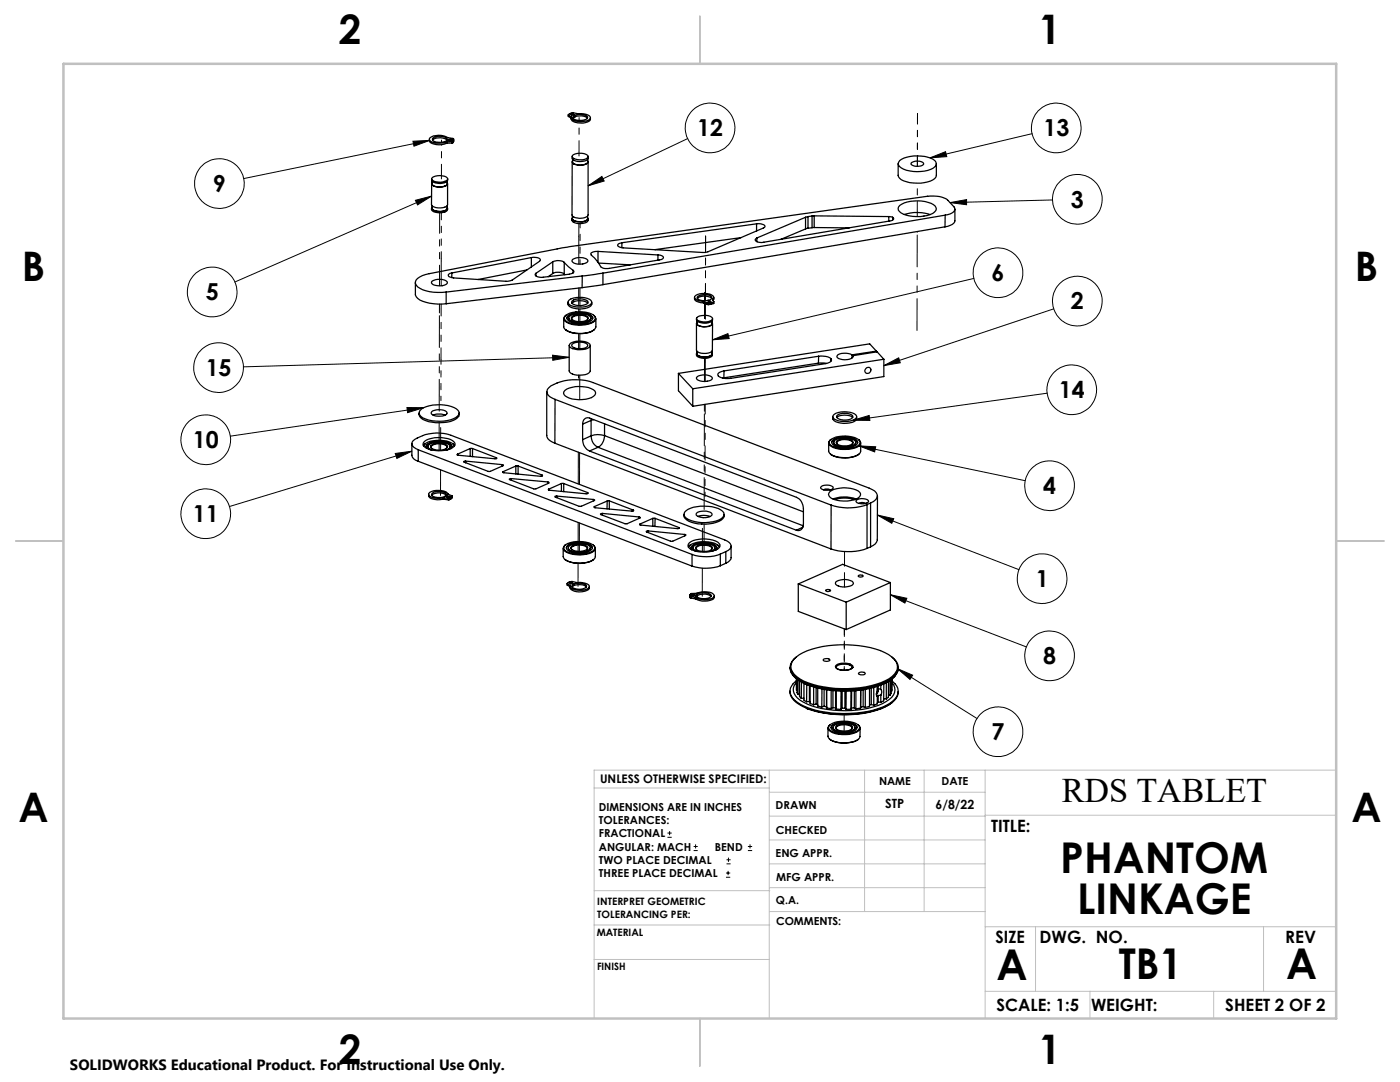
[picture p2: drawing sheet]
<svg xmlns="http://www.w3.org/2000/svg" width="279mm" height="216mm" viewBox="0 0 279 216" stroke-linecap="round" stroke-linejoin="round" font-family="sans-serif">
<g fill="none" stroke="#000" stroke-width=".2">
<path d="M82.4 28.2l3.4-.2-3.2 1.2zM82.9 40l3.2-.9-2.8 1.8zM85.8 28l-37.2 7.6M86.1 39.1l-39.2 17.2M117.4 37.1l2.7-1.9 .5 .9zM137.2 27.7l-19.8 9.4M185.6 31.5l3.1-1.2 .2 1zM206 26.7l-20.4 4.8M210 39.9l-20.4 .5M189.6 40.4l3.3-.6v1.1zM194.3 55.6l-52.1 12.2M110.3 70.9l3.3 .4-3.3 .6z"/>
<path d="M113.6 71.3l-65 1.9M142.2 67.8l3.1-1.2 .2 1zM176.4 73l3-1.6 .3 1zM209 78.5l-38.7 5.4M210.3 61.6l-33.9 11.4M78.9 90.5l3.3-.5-3 1.5zM81.2 81.3l3.4 .1-3.2 .9zM82.2 90l-36.4 11.1M84.6 81.4l-38.6 5.6M170.3 83.9l3.2-1 .1 1zM171.4 89l3.4 .1-.2 1.1zM171.4 89l33.2 6.9"/>
<path d="M175.1 102.8l3.3 .7-.4 .9zM175.1 102.8l28.2 10.9M177.7 118.7l3.3 .7-.4 .9zM177.7 118.7l27.1 10.4M179.1 133.4l3 1.3-.5 .9zM179.1 133.4l15.9 10M133.2 167.1h.9M133.2 166.2h.9M133.6 165.8v.9M138.4 169.7h.8M138.4 168.9h.8M138.8 168.5v.8"/>
<path d="M144.9 175h.8M144.9 174.2h.8M145 172.4h.8M145 171.6h.8M145.3 173.8v.8M145.4 171.1v.9M149.3 169.7h.8M149.3 168.9h.8M149.7 168.5v.8"/>
<circle cx="43.8" cy="36.6" r="5"/>
<circle cx="141.7" cy="25.5" r="4.9"/>
<circle cx="210.8" cy="25.5" r="5"/>
<circle cx="215" cy="39.8" r="5"/>
<circle cx="42.3" cy="58.3" r="5"/>
<circle cx="199.2" cy="54.4" r="4.9"/>
<circle cx="43.6" cy="73.4" r="5"/>
<circle cx="213.9" cy="77.8" r="4.9"/>
<circle cx="215" cy="60.1" r="5"/>
<circle cx="41.1" cy="87.7" r="5"/>
<circle cx="209.5" cy="96.9" r="5"/>
<circle cx="41.1" cy="102.5" r="4.9"/>
<circle cx="208" cy="115.5" r="5"/>
<circle cx="209.5" cy="130.9" r="5"/>
<circle cx="199.2" cy="146" r="4.9"/>
</g>
<g fill="none" stroke="#c0c0c0" stroke-width=".2">
<path d="M118.6 157.2h34.9M153.5 153.7v49.5M153.5 158.1h43.1M172.5 153.7v28.2M184.4 153.7v28.2M196.6 153.7v49.5M266.7 153.7h-148.1v49.5M118.6 177.7h35M153.5 167.6h43.1M153.5 162.8h43.1M153.5 172.4h43.1M153.5 177.1h43.1"/>
<path d="M196.6 162.7h70.1M118.6 191.5h34.9M118.6 184.6h35M153.6 181.9h43M196.6 197.8h70.1M196.6 184.9h70.1M206.7 184.9v12.9M217.5 197.8v5.4M242.2 197.8v5.4M252.2 184.9v12.9"/>
</g>
<path d="M139.7 3.2v9.5M3.1 107.9h9.6M266.7 107.9h9.5M139.7 203.2v9.6" fill="none" stroke="#c0c0c0" stroke-width=".25"/>
<path d="M12.7 12.7h254v190.5h-254z" fill="none" stroke="#c0c0c0" stroke-width=".5"/>
<path d="M185.6 31.5l3.1-1.2 .2 1zM189.6 40.4l3.3-.6v1.1zM176.4 73l3-1.6 .3 1zM170.3 83.9l3.2-1 .1 1zM171.4 89l3.4 .1-.2 1.1zM175.1 102.8l3.3 .7-.4 .9zM177.7 118.7l3.3 .7-.4 .9zM179.1 133.4l3 1.3-.5 .9zM78.9 90.5l3.3-.5-3 1.5zM81.2 81.3l3.4 .1-3.2 .9zM82.9 40l3.2-.9-2.8 1.8zM82.4 28.2l3.4-.2-3.2 1.2zM142.2 67.8l3.1-1.2 .2 1zM117.4 37.1l2.7-1.9 .5 .9zM110.3 70.9l3.3 .4-3.3 .6z" fill="#000"/>
<g fill="none" stroke="#000" stroke-width=".25">
<path d="M85.7 27.8a.81 .81 0 0 0 .9 1l1 .1 1.5-.3M86.1 35.7v.2a2.27 2.27 0 0 0 3 .4l.2-.2 .1-.4M86.1 36.7v4.1a1.61 1.61 0 0 0 1.8 .7 1.49 1.49 0 0 0 1.4-.6v-4.2M86.2 36.2v.5a2.32 2.32 0 0 0 3 .1l.1-.6M86.2 36.5l-.1 .1a1.32 1.32 0 0 0 1.8 .7h.4a.93 .93 0 0 0 1-.6v-.2M86.3 35.4a2.79 2.79 0 0 1 3 .1l.1 .2a2.38 2.38 0 0 1-3.3 .1zM86.3 27.9a2.53 2.53 0 0 1 2.9 0M86.4 27.6a2.54 2.54 0 0 1 2.8 .1v.2a2.23 2.23 0 0 1-2.5 .4l-.4-.4zM89.1 28.3v.3M89.2 27.9h.4M89.2 27.9h.1M89.3 28.3h-.2"/>
<path d="M89.3 28.6h-.2M89.3 28.3v.3M89.6 27.9h.5M89.6 27.9h.1M90.1 27.9l.4 .1-.1 .2M90.1 27.9h.4v-.2l-1.1-.2a3.3 3.3 0 0 0-3.7 .2 1.58 1.58 0 0 0 1.9 .9l1.5-.3M90.1 27.9h.1M90.2 28.2l-.9 .1M90.2 28.2v.3M90.2 28.5l-.9 .1M90.4 28.2h-.2M90.4 28.5h-.2"/>
<path d="M90.4 28.2v.3M90.5 28.3l-.1 .2M90.5 28.2h.1M90.5 28.1v.1M90.5 27.8v.5M113.4 22.9l.1 .3M113.5 23l.5 .3M113.5 23v.2M113.5 23.2l.5 .4M113.8 22.6l.6-.1 1 .2a3.6 3.6 0 0 1 2.3 .5l.1 .2a.84 .84 0 0 1-.9 .8l-1 .1a2.17 2.17 0 0 1-1.9-.7v-.3M113.8 22.6l.3 .2M113.8 22.6v.1"/>
<path d="M114 23.3v.5a1.73 1.73 0 0 0 1.9 .8h.5a1.52 1.52 0 0 0 1.4-.8v-.3M114 23.6h.1M114.1 22.8l-.4-.1-.2 .3M114.1 22.8v.1l.6 .1-.4 .4a.74 .74 0 0 0 .9 .6h.9a1.04 1.04 0 0 0 1.2-.7l-.5-.3-.8-.2-1.3 .2M114.1 22.8v.1M114.1 22.8l.3-.1v.2M114.2 31.2a.68 .68 0 0 0 .6 .9 2.09 2.09 0 0 0 2.6-.5v-.3M114.2 32.3v10.6a2 2 0 0 0 2.4 .6 .75 .75 0 0 0 .8-.6v-10.6M114.2 31a2.74 2.74 0 0 1 3.2 .1 1.27 1.27 0 0 1-1.7 .8h-.4a.87 .87 0 0 1-1.1-.9zM114.3 31.8v.5a2.13 2.13 0 0 0 3 0v-.5M114.3 32.1l-.1 .2a2 2 0 0 0 2.4 .6 .71 .71 0 0 0 .8-.7l-.1-.1M114.4 22.9h.1"/>
<path d="M114.4 22.9l.3 .1M114.7 23.3l-.3 .3M114.7 23.3h.1M114.7 23.3l1.3-.2 .8 .2 .4 .3M114.7 23v.3M179.2 32.7v2.3a1.76 1.76 0 0 0 1.7 1.3 7 7 0 0 0 5.6-.7l.4-.6v-2.3M179.6 32a7.1 7.1 0 0 1 6.7-.2 .93 .93 0 0 1 .6 .9 .93 .93 0 0 1-.7 .9 7.1 7.1 0 0 1-6.7-.4 .75 .75 0 0 1 .1-1.2zM182 32.4l1.1-.3a1.09 1.09 0 0 1 1.2 .7 2.06 2.06 0 0 1-2.5 0zM82.9 56.4v2.3a2.24 2.24 0 0 0 2.1 1.6l2.4 .4 1.6-.1M86.1 41.6a.72 .72 0 0 0 .9 .8l.9 .1a1.42 1.42 0 0 0 1.4-.7v-.2M86.2 41v.6a2.11 2.11 0 0 0 2.8 .3l.2-.2 .1-.7M86.2 41.3l-.1 .2a.72 .72 0 0 0 .9 .6l.9 .1a1.42 1.42 0 0 0 1.4-.6v-.3"/>
<path d="M86.3 56.1a2.88 2.88 0 0 1 2.9 .1l.1 .2a2.35 2.35 0 0 1-3 .3l-.2-.2zM89 58.3v2.3M90.2 54.5v.9M105.1 53.9l-9.7 1.9M106 51.4h.9a.84 .84 0 0 1 .9 .6l-5.6 3.9-.9 .2-10.8-.6-.9-.3-.1-.2a.62 .62 0 0 1 .7-.5M106 51.4l-15.8 3.1M106 51.4v1.9M107 54.5v.6M110.3 52.2a2.33 2.33 0 0 1 2.3 .2M110.3 54.6a2.46 2.46 0 0 1 2.3 0M110.3 52.2l-3.3 2.3M110.3 52.2v2.4"/>
<path d="M110.3 54.6l-.9 .6M112.6 52.4l1.8 1.5M112.6 52.4v2.2M112.6 54.6l.1 .2M113.6 59.8a4.5 4.5 0 0 1 4.3 .1l.2 .3a.86 .86 0 0 1-.8 .9 4.1 4.1 0 0 1-3.9-.6v-.4zM114.2 43.6v.4a2 2 0 0 0 2.4 .5 .74 .74 0 0 0 .8-.9M114.2 43.1v.5a1.99 1.99 0 0 0 2.4 .5l.6-.3 .1-.7M114.2 43.4v.2a2.4 2.4 0 0 0 3.1 .1v-.3M114.3 51.8a2.88 2.88 0 0 1 3 .1v.2a2.35 2.35 0 0 1-3 .2l-.1-.2zM114.4 53.9l.1 .3-.1 .2-.8 .3-5.5 .7-1-.3-.3-.3 .2-.3M114.4 53.9v.6M116.2 57.4l-27.2 3.2"/>
<path d="M116.2 55.1l-27.2 3.2M116.2 55.1v2.3M119.3 50.2l-.9 .1-.5 .3 1.6 2a1.6 1.6 0 0 0 2.1 1l10-1.7a.64 .64 0 0 0 .8-.6 1.14 1.14 0 0 0-1.1-.4M119.3 50.2l12 .7M119.3 50.2v2.2M119.5 52.5l6.3 .3M120.3 54.5l-4.1 .6M120.3 56.8l-4.1 .6M120.3 54.5v2.3M124.1 48.4v1M131.3 50.9v1M138.6 59.3a.74 .74 0 0 0 .7 1l1.1 .1"/>
<path d="M139.2 59.5a2.39 2.39 0 0 1 2.8 0M141.3 59.9l.8-.4a.72 .72 0 0 0-.8-.7l-1.4 .1a.67 .67 0 0 0-.8 .6l.8 .4h1.4l.2 .2M141.3 59.9l.2 .2M141.3 59.9v.1M142.2 59.7l.2-.2a.71 .71 0 0 0-.7-.8l-1-.1a1.73 1.73 0 0 0-2.1 .8 1.72 1.72 0 0 0 1.8 .7M142.2 59.7l.2 .6M142.2 59.7v.1M142.5 59.3l-.2 .6M147.9 47.4l-17.2 2.4M151 44.7h.8a.78 .78 0 0 1 .9 .5l-.4 .3-11.5 4.9-16.4-.9-.8-.2-.3-.3a.71 .71 0 0 1 .8-.6M151 44.7l-26.9 3.7M151 44.7v1.4"/>
<path d="M151.1 47.5v.7M160.8 43.4l-9.7 4.1M160.8 43.4v2.3M160.8 45.7l-5 2.1M161.3 43.2l-.5 .2M161.3 45.5l-.5 .2M161.3 43.2v2.3M162.1 43.1l-.8 .1M162.1 43.1v2.3M162.1 45.4l-.8 .1M162.5 43.1h-.4M162.5 45.4h-.4"/>
<path d="M162.5 43.1l14.9 .1M162.5 43.1v2.3M162.5 45.4l7 .1M177.4 43.2l.8 .2M177.4 43.2v.9M178.2 43.4l.2 .3-.6 .4-25.8 4.3a1.18 1.18 0 0 1-1.3-.6l.4-.3M178.2 43.4v.5M179.6 41a6.9 6.9 0 0 1 7 .1 .89 .89 0 0 1-.4 1.5 7.7 7.7 0 0 1-6.4-.1 .87 .87 0 0 1-.2-1.5zM180.5 42.8a8.4 8.4 0 0 1 5.1 0M188.6 45.3l-68.3 11.5M188.6 42.9l.6-.1a1.27 1.27 0 0 0 1.3-1.3l-.1-.2a3.7 3.7 0 0 0-2.3-1.9l-1.1-.2h-1.9l-71.4 10-28 5.4a3.3 3.3 0 0 0-2.8 1.6 1.4 1.4 0 0 0 .9 1.3l2 .7 1.6 .1h1.6M188.6 42.9l-68.3 11.6"/>
<path d="M188.6 42.9v2.4M190.6 41.7v2.4a2.03 2.03 0 0 1-2 1.2M109.1 78.1v8.8a1.48 1.48 0 0 0 1 1.3l.6 .2M110.8 79.7a1.95 1.95 0 0 1-1.7-1.6 2.05 2.05 0 0 1 1.4-1.4 10.5 10.5 0 0 1 7.9-.4l55.1 21.1a1.93 1.93 0 0 1 1.6 1.7 1.93 1.93 0 0 1-1.4 1.3M110.8 79.7l55.1 21.1M110.8 79.7l-.1 8.7M112.5 63.6v1.6a2.34 2.34 0 0 0 2.3 1.3 4.1 4.1 0 0 0 4.1-1.1v-1.8M112.7 77.9a5.8 5.8 0 0 1 6 .1 .71 .71 0 0 1-.3 1.1 5.9 5.9 0 0 1-5.6-.1 .65 .65 0 0 1-.1-1.1zM112.9 65.8a5.7 5.7 0 0 0 5.7 0M112.9 62.9a5.8 5.8 0 0 1 5.5-.1l.3 .3a.85 .85 0 0 1-.8 1.3 5.9 5.9 0 0 1-5-.4 .62 .62 0 0 1 0-1.1zM113 62.9l-.1 .1a.71 .71 0 0 0-.1 1.1 5.8 5.8 0 0 0 5.9-.1 .71 .71 0 0 0-.2-1.1M113.3 63.1a4.5 4.5 0 0 1 4.8 0l.2 .3a.91 .91 0 0 1-.9 .9 4.7 4.7 0 0 1-4.1-.4l-.2-.3z"/>
<path d="M113.3 60.3a1 1 0 0 0 1.2 1.2l1.7 .1a1.83 1.83 0 0 0 1.9-.9v-.4M113.5 63.5a1.53 1.53 0 0 0 1.6 .9h1.2a1.91 1.91 0 0 0 1.6-.9M113.6 68.9v5.1a2.09 2.09 0 0 0 2.2 .9 1.81 1.81 0 0 0 2-.9v-5.1M113.8 63a4.3 4.3 0 0 1 3.8 0l.3 .3a.71 .71 0 0 1-.6 .8 4 4 0 0 1-3.7-.4l-.1-.2zM113.8 68.5a3.7 3.7 0 0 1 3.9 .2l.1 .2a1.76 1.76 0 0 1-2 .9h-.5a1.86 1.86 0 0 1-1.7-.8zM114.1 60.5a2.78 2.78 0 0 1 3.2 0M114.2 63.2a3.2 3.2 0 0 1 3.1 .1l.1 .2a1.75 1.75 0 0 1-2 .7 1.37 1.37 0 0 1-1.4-.8zM114.2 68.7a2.63 2.63 0 0 1 3.1 .2 1.06 1.06 0 0 1-1.3 .7l-1-.1a.89 .89 0 0 1-.9-.6zM114.2 60a2.87 2.87 0 0 1 3.1 .1l.1 .2a2.08 2.08 0 0 1-2.5 .6l-.7-.3-.1-.2zM114.2 63.8l-.1-.1a1.35 1.35 0 0 1 1.7-.8h.4a.87 .87 0 0 1 1.1 .8l-.1 .2M115.1 62.5h1.2a2.63 2.63 0 0 1 2 .9v.1M115.1 62.5a1.85 1.85 0 0 0-2 1"/>
<path d="M117.9 63.5h.1M135.4 74.5l2.9 3.1M135.4 74.5v3.5l2.9 3.1M138.3 77.6v3.5M139 63.6a.79 .79 0 0 0 1 .8h1.4a.78 .78 0 0 0 .8-.8M139 64.6v5.2a2.23 2.23 0 0 0 3 .4l.2-.2v-5.4M139 70.6v.2a1.96 1.96 0 0 0 2.3 .6 .78 .78 0 0 0 .9-.8M139.1 64v.6a2.23 2.23 0 0 0 2.9 .2l.1-.8M139.1 70.1v.5a2.17 2.17 0 0 0 3 0v-.5M139.1 70.4l-.1 .2a1.96 1.96 0 0 0 2.3 .6 .8 .8 0 0 0 .9-.7l-.1-.1M139.1 63.4a2.7 2.7 0 0 1 3.1 .1 1.49 1.49 0 0 1-1.8 .7h-.4a.97 .97 0 0 1-1-.6zM139.1 64.3l-.1 .2a1.67 1.67 0 0 0 1.9 .7 1.14 1.14 0 0 0 1.3-.7l-.1-.2"/>
<path d="M139.1 75.2a2.44 2.44 0 0 1 3.1 .3 1.97 1.97 0 0 1-2.4 .5l-.7-.3-.1-.2zM140.4 60.1l.1 .1M140.4 60.4l.1 .1M140.4 60.1v.3M140.5 60.2l.6 .3M140.5 60.2v.3M140.5 60.5l.6 .2M141.1 60.5h.3M141.1 60.7l.3 .1M141.1 60.5v.2M141.4 60.5v.3M141.5 60.1l-.2 .1 .6 .2"/>
<path d="M141.5 60.1v.2M141.5 60.1h.4l-.2 .2M141.7 60.3l.3 .1M141.7 60.3h.1M141.9 60.4l-.5 .1M141.9 60.4v.3l-.5 .1M141.9 60.6l.1 .1M142 60.4v.3M142.4 60.3l-.4 .1M142.4 60.6l-.4 .1M142.4 60.3v.3M142.5 60.2l-.1 .4"/>
<path d="M144.5 75.4h-.3M144.5 74v1.4M163.3 72.5h1.7M163.3 72.5l-18.8 2.9M163.4 71.1a3.3 3.3 0 0 1 2.4 .4M163.4 71.1l-18.9 2.9M163.4 71.1l-.1 1.4M165.8 71.5a.54 .54 0 0 1-.5 .9l-19.5 3.1a2.96 2.96 0 0 1-2.5-.6l.1-.5 1.1-.4M165.8 71.5v.6M170 70.8a2.86 2.86 0 0 0-2.9 .2l-.1 .2a2.35 2.35 0 0 0 3.2 0v-.2M170 70.8v.6M170.2 71l4.8-.8 1.4 1.5"/>
<path d="M170.2 71v.3M173 73.4a.61 .61 0 0 1 .8 .4 .61 .61 0 0 1-.5 .7 .61 .61 0 0 1-.7-.5zM174.9 70.1l-1.3-1.5-38.2 5.9M174.9 70.1l-4.9 .7M174.9 70.1v.1M176.4 71.7l-38.1 5.9M176.4 71.7v3.4l-38.1 6M82.2 88.5v2.3a1.36 1.36 0 0 0 1.3 1.2M83.5 89.7a1.45 1.45 0 0 1-1.3-1.4 5.9 5.9 0 0 1 4.2-1.8h2.3l1.3 .4 54.6 20.8a1.45 1.45 0 0 1 1.3 1.5l-.6 .6-.4 .3M83.5 89.7l54.6 20.9M83.5 89.7v2.3M83.5 92l54.6 21"/>
<path d="M83.6 82.4a1.4 1.4 0 0 0 1.3 1.5 8.4 8.4 0 0 0 6-.3 1.16 1.16 0 0 0 .8-1.2M83.8 81.9a6.5 6.5 0 0 1 5.6-1 3.4 3.4 0 0 1 2.2 1.2 .98 .98 0 0 1-.7 1.2 7.5 7.5 0 0 1-6.9-.2 .8 .8 0 0 1-.2-1.2zM84.5 89a2.83 2.83 0 0 1 2.6-1.1l.7-.1a3.4 3.4 0 0 1 2.9 1.2M84.7 88.1a6 6 0 0 1 5.6-.2 .72 .72 0 0 1 .5 .7 .72 .72 0 0 1-.4 .7 5.9 5.9 0 0 1-5.7-.1 .65 .65 0 0 1 0-1.1zM84.8 88.5l-.3 .4M85.2 88.8a4.5 4.5 0 0 1 4.8-.1l.2 .5-.1 .3M85.2 88.8l-.2 .2 .2 .5M85.2 88.8a4.5 4.5 0 0 1 4.8 0l.2 .3M85.2 88.8l-.2 .3M85.4 89.1a.61 .61 0 0 0 .5 .6M85.5 98.6a.74 .74 0 0 0 .8 1l1 .1 1.1-.1M86 88.9a3.2 3.2 0 0 1 3.2-.1l.1 .2a1.57 1.57 0 0 1-1.8 .8h-.5a1 1 0 0 1-1.1-.7z"/>
<path d="M86.1 82.2a2.58 2.58 0 0 1 3.1 .1 1.43 1.43 0 0 1-1.8 .7 1.32 1.32 0 0 1-1.4-.6zM86.1 98.8a2.47 2.47 0 0 1 2.9 0M86.1 89.8a.78 .78 0 0 1-.6-1 3.9 3.9 0 0 1 4.1-.1l.2 .2-.1 .5-.6 .4M86.1 89.5l-.1-.3a2.39 2.39 0 0 1 3.2-.1l-.1 .4M86.4 82.8l.7-.2h1l.8 .2M88.4 99.3h.1M88.4 99.6h.1M88.4 99.3v.3M88.5 99.3l1 .1M88.5 99.3v.3M88.5 99.6l1 .1M88.9 99l.2-.4a2.3 2.3 0 0 0-3 0v.1a2.51 2.51 0 0 0 2.8 .3"/>
<path d="M88.9 99h.4M88.9 99l.3 .1M88.9 99h.1M89.2 99.1l.1 .1h.3M89.2 99.1v.1M89.3 99h.3l.1 .1M89.3 99v.2M89.5 99.4v.3M89.6 99.2h.4l-.3 .2M89.7 99.1v.1M89.7 99.1l.3 .1M89.7 99.4h-.2"/>
<path d="M89.7 99.7h-.2M89.7 99.4v.3M89.8 89.1l-.1 .4-.4 .2M90 99.5h.1M90 99.2v.3l-.3 .2M90.2 99l-.8-.4a2.4 2.4 0 0 0-2.4-.7 1.47 1.47 0 0 0-1.5 .8 2.5 2.5 0 0 0 2.9 .6M90.2 99l-.2 .2M90.2 99.3l-.2 .2M90.2 99.3h.1M90.2 99v.3M90.4 88.5l.3 .4M91.3 90.6v.2l7.5 .7h.3v-.2"/>
<path d="M91.3 90.6v.2M92.9 92l-.4 .1 5 2h.4l2.6-1.2-.3-.2M92.9 92l7.3 .7M92.9 92v.4M93.8 89.5h.5M93.8 89.5l-2.5 1.1M93.8 89.5v1.6M94.3 89.5l4.8 1.8M94.3 89.5v1.6M99.1 91.3v.2M100.2 92.7v.3M100.4 94.1l-.1 .2h.2l7.4 .7h.3v-.2"/>
<path d="M100.4 94.1v.2M102 95.5l-.4 .1 5 2 2.9-1.2 .1-.1-.3-.1M102 95.5l7.3 .7M102 95.5v.3M102.9 93h.5M102.9 93l-2.5 1.1M102.9 93v1.6M103.4 93l4.8 1.8M103.4 93v1.6M108.2 94.8v.2M109.3 96.2v.3M109.5 97.6l-.1 .1 .2 .1 7.4 .7h.3v-.2"/>
<path d="M109.5 97.6v.2M110.7 88.4l55.1 21.1M111.1 99l-.4 .1 5.2 2 2.8-1.3-.3-.1M111.1 99l7.3 .7M111.1 99v.3M112 96.5h.5M112 96.5l-2.5 1.1M112 96.5v1.5M112.5 96.5v1.6M112.5 96.5l4.8 1.8M116.3 84.6a1.07 1.07 0 0 1 1.4-1.2l41.3 15.8a2.46 2.46 0 0 1 1.3 2.3v3.1a1.07 1.07 0 0 1-1.4 1.2M116.3 87.7a2.46 2.46 0 0 0 1.4 2.3"/>
<path d="M116.3 84.6v3.1M117.3 98.3v.2M117.7 90l41.2 15.8M118 87a2.46 2.46 0 0 0 1.3 2.3M118 83.9v3.1M118 83.9l-1.7 .7M118 87l-1.7 .7M118 83.6v.3M118.4 99.7v.2M118.5 83.7l-.5 .2M119.3 89.3l-1.6 .7M119.3 89.3l41 15.6"/>
<path d="M120.6 86.9a2.7 2.7 0 0 1-1.3 2.4M120.6 86.9a4 4 0 0 0-2.6 .1M120.6 86.9l39.7 15.2M120.6 84.6v2.3M121.2 100l-2.6 1.1M121.2 100l-.1 1.5M121.6 99.9l-.4 .1M121.6 99.9l4.8 1.9M121.6 99.9v1.7M163.9 97.1a1.88 1.88 0 0 1 2.4 .2 1.82 1.82 0 0 1-2.5 0zM164.4 97.8l.3-.2h.6l.4 .2M165.4 88.4v1.6a1.42 1.42 0 0 0 1.4 1.1 5.7 5.7 0 0 0 4.7-.5l.3-.6v-1.6"/>
<path d="M165.6 98.1a5.7 5.7 0 0 1 6 .1 .84 .84 0 0 1-.7 1.4 6.3 6.3 0 0 1-5.2-.4 .68 .68 0 0 1-.1-1.1zM165.6 87.9a5.6 5.6 0 0 1 5.8-.2 .74 .74 0 0 1 .2 .8 .74 .74 0 0 1-.5 .5 5.7 5.7 0 0 1-5.5-.3l-.1-.3zM165.7 90.6a5.5 5.5 0 0 0 5.7 0M165.8 87.7a.72 .72 0 0 0-.4 .7 .72 .72 0 0 0 .4 .6 6.1 6.1 0 0 0 5.7-.1 .75 .75 0 0 0-.2-1.2M166.1 88a4.7 4.7 0 0 1 4.9-.1l.2 .4M166.1 88l-.1 .3M166.2 83.1a1.01 1.01 0 0 0 1.1 1.2l1.7 .2a2.37 2.37 0 0 0 2-.9v-.5M166.2 99.6a6.8 6.8 0 0 1 4.7 0M166.3 82.9a4.1 4.1 0 0 1 4.5-.1l.2 .2a.95 .95 0 0 1-.9 .9 4 4 0 0 1-3.8-.5zM166.4 87.7a4.8 4.8 0 0 1 4.6 .2l.1 .2a.84 .84 0 0 1-.7 .9 4.8 4.8 0 0 1-4.2-.3l-.2-.5zM166.4 88.3a1.91 1.91 0 0 0 2.1 .9h.5a1.56 1.56 0 0 0 1.8-.9M166.5 88a3.8 3.8 0 0 1 4.2 .1l.1 .2a2.27 2.27 0 0 1-2.3 .9 1.92 1.92 0 0 1-2.1-1z"/>
<path d="M166.6 99.7a5.8 5.8 0 0 1 3.9 0M167 88.1a3.1 3.1 0 0 1 3.1-.1l.2 .2a.79 .79 0 0 1-.9 .7l-1 .1a1.57 1.57 0 0 1-1.5-.7zM167 83.3a2.8 2.8 0 0 1 3.2 0M167 82.9a2.74 2.74 0 0 1 3.2 .2 1.5 1.5 0 0 1-1.8 .7 1.37 1.37 0 0 1-1.4-.7zM167.1 88.6l-.1-.2a2.35 2.35 0 0 1 3-.3l.2 .2-.2 .4M170.9 99.8l.6-.2 .9-.1a.92 .92 0 0 1 1 .5 1.93 1.93 0 0 1-2.5 .2zM175.1 99v8.7a1.72 1.72 0 0 1-1.4 1.4M112.4 109.4v1.7a2.16 2.16 0 0 0 2 1.2 4.9 4.9 0 0 0 4.3-1l.1-1.9M112.6 108.9a5.6 5.6 0 0 1 5.8-.1 .72 .72 0 0 1 .3 .7 .72 .72 0 0 1-.6 .6 5.9 5.9 0 0 1-5.4-.4l-.2-.2zM112.7 111.7a5.8 5.8 0 0 0 5.8 0M112.9 108.7l-.2 .1a.74 .74 0 0 0 .2 1.3 6 6 0 0 0 5.6-.1 .75 .75 0 0 0-.1-1.2M113 109.3a2.18 2.18 0 0 1 2.4-1l1.2 .1a1.98 1.98 0 0 1 1.6 1"/>
<path d="M113.2 116.4v.4M113.2 116.5l.6 .3M113.2 116.5v.3M113.2 116.8l.6 .3M113.3 108.8a5 5 0 0 1 4.6 0l.2 .3a.74 .74 0 0 1-.6 .9 4.5 4.5 0 0 1-4.4-.5v-.5zM113.4 109.3v.1a2.25 2.25 0 0 0 2.3 .9l.6-.1a1.45 1.45 0 0 0 1.5-.9M113.5 109.1a3.7 3.7 0 0 1 4.2-.1l.1 .3a1.96 1.96 0 0 1-2.1 .9h-.6a1.9 1.9 0 0 1-1.7-.8zM113.6 116.2l.6-.2 .9 .2a3.6 3.6 0 0 1 2.4 .5l.1 .2a.85 .85 0 0 1-.9 .8l-1.6 .1a1.78 1.78 0 0 1-1.3-.7v-.3M113.6 116.2h.1M113.6 116.2l.3 .1M113.8 116.8v.5a2.42 2.42 0 0 0 2.9 .7 .85 .85 0 0 0 .9-1M113.8 117.1h.1"/>
<path d="M113.8 116.3l-.3-.1-.3 .3M113.8 116.3l.1 .2h.3M113.8 116.3v.2M113.9 116.3h.3v.1M114.1 109a3 3 0 0 1 3.1 .1l.1 .2a2.13 2.13 0 0 1-2.5 .6 .85 .85 0 0 1-.9-.7zM114.1 109.7l-.1-.2a.71 .71 0 0 1 .8-.7h1.4a.8 .8 0 0 1 .9 .8v.1M114.2 116.5l.3 .1M114.2 116.4v.1M114.2 116.4l.3 .2M114.5 116.6l-.4 .3a1.49 1.49 0 0 0 1.8 .7l.8-.2 .4-.3a.74 .74 0 0 0-.9-.7h-.9l-.8 .2M114.5 116.8l-.3 .3M114.5 116.6v.2"/>
<path d="M114.5 116.8h.1M114.5 116.8l.8-.1a1.97 1.97 0 0 1 1.7 .4M118.6 101.1l-.1 .1 .3 .1 7.3 .7 .3-.1v-.1M118.6 101.1v.2M120.2 102.4l-.4 .2 5 1.9h.3l2.7-1.2-.3-.1M120.2 102.4l7.3 .8M120.2 102.4v.4M126.4 101.8v.2M127.5 103.2v.2M127.7 104.6l-.1 .1 .2 .1 7.4 .7 .3-.1v-.1M127.7 104.6v.1M129.3 105.9l-.3 .2 4.9 1.9h.4l2.6-1.2-.3-.2"/>
<path d="M129.3 105.9l7.3 .7M129.3 105.9v.4M130.3 103.4h.4M130.3 103.4l-2.6 1.2M130.3 103.4v1.6M130.7 103.4l4.8 1.9M130.7 103.4v1.7M135.5 105.3v.1M136.5 102.6a1.49 1.49 0 0 0 1.5 1.6 7.2 7.2 0 0 0 6.3-.7l.2-.3v-.5M136.6 106.6v.3M136.9 101.9a7.4 7.4 0 0 1 6.9-.2 .96 .96 0 0 1 .7 .9 .96 .96 0 0 1-.6 .9 7.7 7.7 0 0 1-6.9-.1 .86 .86 0 0 1-.1-1.5zM137.4 109.2a3.4 3.4 0 0 1 3.3-1.1h.6a2.42 2.42 0 0 1 2.3 1.1"/>
<path d="M137.6 108.3a5.6 5.6 0 0 1 5.9 .1l.2 .3a1.03 1.03 0 0 1-.9 1 6.2 6.2 0 0 1-5.2-.3 .68 .68 0 0 1 0-1.1zM137.7 118.7l.3-.3h1a3.8 3.8 0 0 1 3.3 .1l.3 .5a2.73 2.73 0 0 1-2.9 .6l-.8-.4M137.7 118.7v.3h.2M137.7 119.2l.2 .1M137.7 119.1v.1M137.7 108.8l-.3 .3M137.7 118.7h.1M137.7 118.9v.3M137.7 118.7h.4M137.9 119l.9 .2M137.9 119v.3M137.9 119.3l.9 .2"/>
<path d="M137.9 109.4a1.9 1.9 0 0 1 1.9-1h1.3a1.91 1.91 0 0 1 2 1M138 109.7l-.1-.2a.92 .92 0 0 1 .8-1 4.7 4.7 0 0 1 4.2 .5l.2 .5-.2 .2M138.1 118.7l.2 .2 .3-.2M138.1 110.6v2.4M138.1 118.7v.1M138.1 118.7l.2-.1 .3 .1M138.3 109.4l.2 .3 .3 .3M138.6 118.7l.4 .1M138.8 119.2h.1M138.8 119.5h.1M138.8 119.2v.3M138.9 109.1a3.1 3.1 0 0 1 3.2 0l.1 .2a2.44 2.44 0 0 1-3.2 .4l-.2-.2z"/>
<path d="M138.9 119.2v.3M139 102.4a2.7 2.7 0 0 1 3.1 .2 1.4 1.4 0 0 1-1.8 .7l-.4-.1a.92 .92 0 0 1-1-.6zM139 118.8v.1M139 119a2.6 2.6 0 0 1 2.9 0M139 110a.7 .7 0 0 1-.6-1 4 4 0 0 1 4.1 0l.2 .2a.74 .74 0 0 1-.7 .8M139 109.7l-.1-.1a.68 .68 0 0 1 .7-.7l.9-.1a1.61 1.61 0 0 1 1.6 .6l-.1 .3M139.1 118.6a2.47 2.47 0 0 1 2.8 .1l.1 .2a2.33 2.33 0 0 1-3 .1zM139.3 103l1.1-.2 1.3 .2M142.6 118.9v.3a1.63 1.63 0 0 1-1.9 .7l-1-.1-.8-.3M142.7 109.4l-.1 .3-.4 .3M143.3 108.8l.3 .3M143.8 112.9a8.9 8.9 0 0 1-5.7 .1"/>
<path d="M143.8 110.6a8.3 8.3 0 0 1-5.7 0M143.8 110.6v2.3M144.9 110.1l-1.1 .5M144.9 110.1v2.3M144.9 112.4l-1.1 .5M145.9 109v2.3a1.48 1.48 0 0 1-1 1.1M159.3 116.5v5.5l9.6 3.6M159.3 116.5l9.6 3.7M160.2 105.2l-1.3 .6M164.8 117.8a.65 .65 0 0 1 .9 .1 .59 .59 0 0 1-.9-.1zM165.9 100.8l-.1 8.7M166.8 116.1a3.1 3.1 0 0 1 3.5 .1v.2a2.33 2.33 0 0 1-2.6 .7 .81 .81 0 0 1-.9-1z"/>
<path d="M171.3 114.9a.6 .6 0 0 1 .9 .1 .55 .55 0 0 1-.9-.1zM171.4 100.5a1.11 1.11 0 0 1 1.3 0M173 100.7a11 11 0 0 1-7.1 .1M173 109.4a11.1 11.1 0 0 1-7.2 .1M173 100.7v8.7M173.7 100.4l-.7 .3M173.7 100.4v8.7M173.7 109.1l-.7 .3M177.7 116.2l-9.5-3.6-8.9 3.9M177.7 116.2l-8.8 4M177.7 116.2v5.5l-8.8 3.9M157.7 137.9v.2a3.1 3.1 0 0 0 1.8 2.5 20.2 20.2 0 0 0 13.1 1.6l2.2-.5a6.5 6.5 0 0 0 4.3-2.9l.2-.8"/>
<path d="M157.7 133.1a2.59 2.59 0 0 0 1.5 2.5 18.9 18.9 0 0 0 11.7 2.1 13.7 13.7 0 0 0 7.4-2.5 2.68 2.68 0 0 0 1-2M158.2 134.7a9.3 9.3 0 0 0 5.5 2.7 22.1 22.1 0 0 0 12.9-1 5.9 5.9 0 0 0 2.1-1.6M158.3 136.5a2.14 2.14 0 0 0 .3 3.2 13.7 13.7 0 0 0 7.4 2.6 21.5 21.5 0 0 0 11-1.6 3.2 3.2 0 0 0 2.2-3.4l-.6-.8M158.4 131.6a11.3 11.3 0 0 1 6.9-2.8 22 22 0 0 1 11.3 1.4 3.7 3.7 0 0 1 2.5 2.8 2.82 2.82 0 0 1-1.7 2.4 21.1 21.1 0 0 1-14.2 1.4l-1-.2a6.3 6.3 0 0 1-4.3-3 2.2 2.2 0 0 1 .5-2zM158.9 131.1a2.28 2.28 0 0 0-.3 3.9 13.4 13.4 0 0 0 7.4 2.5 21.3 21.3 0 0 0 11-1.6 3.3 3.3 0 0 0 2.3-2.8 2.93 2.93 0 0 0-1.3-2M159 135.8l-.7 .7M159 137.6v.2M159 136.1a2.04 2.04 0 0 0 .1 3.2 15 15 0 0 0 9.6 2.5 15.6 15.6 0 0 0 8.8-2.2 2.12 2.12 0 0 0 .5-3.4M159 135.4v2.4M159 137.8h.1M159.1 135.5v2.7l.1 .4M159.2 138.6h.4"/>
<path d="M159.2 135.7v2.9M159.6 135.9v3.1l.3 .3M159.9 136.1v3.2M160.4 136.3v3.4l.6 .3M160.4 139.3h-.5M161 136.6v3.4M161.5 140h-.5M161.5 140l.2 .1M161.5 136.8v3.2M161.7 136.9v3.5l.7 .2M162.4 137.1v3.5M162.9 137.2v3.3"/>
<path d="M163.2 137.3v3.6l.8 .2M164 137.5v3.6M164.3 131.6a.79 .79 0 0 1 1.3 .2l-.6 .2-.5-.1-.2-.1zM164.5 137.5v3.4M165 137.7v3.6l.9 .1M165.9 137.8v3.6M166.2 137.8v3.4M166.8 137.8v3.5M166.8 132.8a3 3 0 0 1 3.4 .1v.2a1.92 1.92 0 0 1-2 .6 1.46 1.46 0 0 1-1.5-.7zM166.9 133.2a2.3 2.3 0 0 1 3-.3l.2 .3M166.9 137.9v3.6M166.9 133.2a1.76 1.76 0 0 0 1.8 .5l1.1-.2 .3-.3"/>
<path d="M167.9 137.9l-.1 3.6M168.1 137.9v3.4M168.6 137.9v3.4M168.9 120.2v5.4M168.9 137.9l-.1 3.6M169.8 137.9v3.6M170 137.9l-.1 3.4M170.1 133.2h.1M170.5 137.8v3.5M170.8 137.8v3.6M171.4 134.3a.82 .82 0 0 1 1.2 .2l-.3 .2h-.5l-.4-.2zM172.3 137.6v3.4"/>
<path d="M172.7 137.5v3.6M173.5 137.4v3.6l-.8 .1M173.9 137.3v3.3M174.4 137.2v3.5M174.9 138.4h.1M175 138.4h-.1M175.1 137.9l-.2 .5 .2 .6v1.4l-.7 .3M175.1 137.6l.1 .3-.2 .6M175.1 136.9v1M175.1 137.8l.1 .1M175.1 137.9h.1M175.1 137.4l.1 .5"/>
<path d="M175.2 137.9l-.2 .5M175.3 137.4h-.2M175.3 137.4l.5 .2M175.3 138.8l-.3 .1M175.3 136.9v.5M175.3 138.8v1.3M175.8 137.6l.2 .4-.2 .7M175.8 138.7l-.5 .1M175.8 136.7v.9M175.8 138.7v1.5M176.4 139.5h.5M176.4 136.5v3.3l-.6 .4"/>
<path d="M176.9 136.2v3.3M177.3 136v3.1l-.4 .4M177.3 138.7h.3M177.6 135.7v3M177.8 135.6v2.7l-.2 .4M177.8 137.9h.1M178 135.9l.6 .6M178 135.5l-.1 2.4zM162.9 140.5l-.5 .1M162.9 140.5l.3 .1M164.5 140.9l-.5 .2M164.5 140.9l.5 .1"/>
<path d="M165.2 145.3v1.6a1.16 1.16 0 0 0 1 .9 6 6 0 0 0 5.2-.4l.2-.5 .1-1.6M165.5 144.8a5.5 5.5 0 0 1 5.7-.2 .62 .62 0 0 1 .1 1.1 5.6 5.6 0 0 1-5.7-.1l-.2-.2zM165.6 147.5a5.7 5.7 0 0 0 5.7 0M165.7 144.6a.72 .72 0 0 0-.5 .7 .72 .72 0 0 0 .6 .7 5.9 5.9 0 0 0 5.6-.2 .68 .68 0 0 0-.2-1.2M166.2 144.7a4.4 4.4 0 0 1 4.8 .3 .76 .76 0 0 1-.6 .9 5.2 5.2 0 0 1-4.3-.2l-.3-.5zM166.2 144.7l-.4 .5M166.2 144.7a5 5 0 0 1 4.5 0l.3 .5M166.2 145.2a.8 .8 0 0 0 .7 .7 3.9 3.9 0 0 0 3.7-.4v-.3M166.2 141.2l-.3 .2M166.2 141.2l.6 .1M166.3 145a3.8 3.8 0 0 1 4.3-.1v.3a1.96 1.96 0 0 1-2.1 .9l-.6-.1a1.9 1.9 0 0 1-1.7-.8zM166.8 141.3l.1 .2"/>
<path d="M166.8 145a2.79 2.79 0 0 1 3.3 0v.2a2.52 2.52 0 0 1-3.3 0zM166.9 141.5h.9M167 145.5l-.1-.2a.97 .97 0 0 1 1.3-.7l.9 .1a.84 .84 0 0 1 .9 .6l-.1 .2M168.1 141.3l-.3 .2M168.1 141.3h.5M168.6 141.3l.2 .2M169.8 141.5h-1M169.9 141.3l-.1 .2M170.5 141.3h-.6M170.5 141.3l.3 .1M171.7 141.3l-.9 .1M171.8 141.1v-3.4l-.1 3.6"/>
<path d="M171.8 141.1l-.1 .2M172.3 141l-.5 .1M172.3 141l.4 .1M173.9 140.6l-.4 .1M173.9 140.6l.5 .1M175.3 140.1l-.2 .1M175.3 140.1l.5 .1M178 140.2a15 15 0 0 1-8.8 2.4 22.2 22.2 0 0 1-8.3-1.2"/>
</g>
<g fill="none" stroke="#000" stroke-width=".2" stroke-dasharray="6.3 1.3 1.3 1.3 1.3 1.3">
<path d="M88.1 28.4v-.5M115.6 24v-.5M88 57l.1-5.3M115.5 52.7v-5.5M115.5 47.2v-2.6M140.6 60v-1.7M140.6 58.3v1.7M183.1 46.3v-.1M87.7 62.4v-1.7M115.5 75.5v-.6M115.5 69.6v-2.3M115.5 67.3v-.7"/>
<path d="M115.5 64.2v-2.6M115.5 61v-3.5M115.7 79.7v-4.8M115.7 69.6v-3M115.7 64.2v-2.6M115.7 61v-3.6M140.6 76.1v-4.6M140.6 63.6v-3.1M140.6 60.5v3.1M140.7 76.1l.1-4.6M140.8 63.7v-3.1M87.6 84.3v5.5"/>
<path d="M87.9 93.7v5.2M87.9 85.3v4.5M115.4 90.2v6.3M115.7 90.3v6.3M140.6 82.1v-1.4M115.4 112.4v4.6M115.4 104.2v5.8M115.6 104.3v5.7M140.2 113.4v5.6M140.2 105.4v4.6M140.5 104.6v5.4M168.5 115.5v1.6"/>
<path d="M168.5 125.5v1.2M168.5 125.5v.4M168.5 142.6v3.3"/>
</g>
<path d="M168.5 110.1v7" fill="none" stroke="#000" stroke-width=".2" stroke-dasharray="6.3 1.3 1.3 1.3 1.3 1.3" stroke-dashoffset="3.5"/>
<path d="M168.5 126.7v7" fill="none" stroke="#000" stroke-width=".2" stroke-dasharray="6.3 1.3 1.3 1.3 1.3 1.3" stroke-dashoffset="6"/>
<path d="M168.5 125.9v7.8" fill="none" stroke="#000" stroke-width=".2" stroke-dasharray="6.3 1.3 1.3 1.3 1.3 1.3" stroke-dashoffset="5.6"/>
<path d="M183.1 33.2v-10.6M183.1 22.6v10.6" fill="none" stroke="#000" stroke-width=".2" stroke-dasharray="6.3 1.3 1.3 1.3 1.3 1.3" stroke-dashoffset="4.3"/>
<path d="M115.6 31.1v-6.6M183.1 43.2v-6.7" fill="none" stroke="#000" stroke-width=".2" stroke-dasharray="6.3 1.3 1.3 1.3 1.3 1.3" stroke-dashoffset="3.3"/>
<path d="M183 66.5l.1-20.2M87.7 82.6v-20.2M140.5 102.2l.1-20.1" fill="none" stroke="#000" stroke-width=".2" stroke-dasharray="6.3 1.3 1.3 1.3 1.3 1.3" stroke-dashoffset="-.5"/>
<path d="M115.8 52.7v-8.1M88 79.9v-8.1M140.7 99.1v-8.2" fill="none" stroke="#000" stroke-width=".2" stroke-dasharray="6.3 1.3 1.3 1.3 1.3 1.3" stroke-dashoffset="5.5"/>
<path d="M87.7 57v-14.6" fill="none" stroke="#000" stroke-width=".2" stroke-dasharray="6.3 1.3 1.3 1.3 1.3 1.3" stroke-dashoffset="2.2"/>
<path d="M140.8 47.1v12.6" fill="none" stroke="#000" stroke-width=".2" stroke-dasharray="6.3 1.3 1.3 1.3 1.3 1.3" stroke-dashoffset="3.2"/>
<path d="M140.8 60v-12.9" fill="none" stroke="#000" stroke-width=".2" stroke-dasharray="6.3 1.3 1.3 1.3 1.3 1.3" stroke-dashoffset="3.1"/>
<path d="M140.7 90.9v-10.2" fill="none" stroke="#000" stroke-width=".2" stroke-dasharray="6.3 1.3 1.3 1.3 1.3 1.3" stroke-dashoffset="4.4"/>
<path d="M88.1 51.7v-9.3" fill="none" stroke="#000" stroke-width=".2" stroke-dasharray="6.3 1.3 1.3 1.3 1.3 1.3" stroke-dashoffset="4.9"/>
<path d="M88.1 35.7v-6.9" fill="none" stroke="#000" stroke-width=".2" stroke-dasharray="6.3 1.3 1.3 1.3 1.3 1.3" stroke-dashoffset="3.4"/>
<path d="M88 71.8v-11.1" fill="none" stroke="#000" stroke-width=".2" stroke-dasharray="6.3 1.3 1.3 1.3 1.3 1.3" stroke-dashoffset="4"/>
<g font-size="8.5">
<text x="211.6" y="174.2">PHANTOM</text>
<text x="215" y="182.3">LINKAGE</text>
<text x="198.9" y="195.5">A</text>
<text x="223.3" y="195.4">TB1</text>
<text x="256.7" y="195.4">A</text>
</g>
<g font-size="8.1">
<text x="67.6" y="8.9">2</text>
<text x="207.3" y="8.9">1</text>
<text x="4.4" y="56.1">B</text>
<text x="270.4" y="56.1">B</text>
<text x="3.7" y="164.1">A</text>
<text x="269.7" y="164.1">A</text>
<text x="67.6" y="212.4">2</text>
<text x="207.3" y="212.4">1</text>
</g>
<text font-size="6.9" x="211.9" y="160.1">RDS TABLET</text>
<g font-size="4.7">
<text x="139.1" y="27.2">12</text>
<text x="208.2" y="27.2">13</text>
<text x="42.5" y="38.3">9</text>
<text x="213.7" y="41.4">3</text>
<text x="41.1" y="59.9">5</text>
<text x="197.9" y="56.1">6</text>
<text x="213.7" y="61.7">2</text>
<text x="41.1" y="75">15</text>
<text x="211.3" y="79.4">14</text>
<text x="38.5" y="89.4">10</text>
<text x="208.2" y="98.6">4</text>
<text x="38.5" y="104.2">11</text>
<text x="206.7" y="117.1">1</text>
<text x="208.2" y="132.5">8</text>
<text x="197.9" y="147.7">7</text>
</g>
<g font-size="3.4">
<text x="197.8" y="166">TITLE:</text>
<text x="198.7" y="188.1">SIZE</text>
<text x="207.5" y="188.1">DWG. NO.</text>
<text x="256.5" y="188.2">REV</text>
<text x="198.8" y="201.7">SCALE: 1:5</text>
<text x="217.7" y="201.8">WEIGHT:</text>
<text x="244.5" y="201.7">SHEET 2 OF 2</text>
</g>
<text font-size="3" x="14" y="213.5">SOLIDWORKS Educational Product. For Instructional Use Only.</text>
<g font-size="2.5">
<text x="176.7" y="161.3">STP</text>
<text x="186.7" y="161.4">6/8/22</text>
</g>
<text font-size="2.4" x="119.8" y="156.2">UNLESS OTHERWISE SPECIFIED:</text>
<g font-size="2.2">
<text x="119.5" y="161.8">DIMENSIONS ARE IN INCHES</text>
<text x="154.8" y="161.4">DRAWN</text>
<text x="175.4" y="156.6">NAME</text>
<text x="187.9" y="156.7">DATE</text>
<text x="119.5" y="164.4">TOLERANCES:</text>
<text x="119.5" y="167.1">FRACTIONAL</text>
<text x="154.9" y="166.3">CHECKED</text>
<text x="119.5" y="169.7">ANGULAR: MACH</text>
<text x="119.5" y="172.4">TWO PLACE DECIMAL</text>
<text x="142.6" y="169.7">BEND</text>
<text x="154.8" y="171">ENG APPR.</text>
<text x="119.5" y="175">THREE PLACE DECIMAL</text>
<text x="154.9" y="175.7">MFG APPR.</text>
<text x="154.9" y="180.4">Q.A.</text>
<text x="154.9" y="184.6">COMMENTS:</text>
</g>
<g font-size="2">
<text x="119.2" y="180.6">INTERPRET GEOMETRIC</text>
<text x="119.2" y="183.1">TOLERANCING PER:</text>
<text x="119.1" y="186.7">MATERIAL</text>
<text x="119.1" y="193.5">FINISH</text>
</g>
</svg>
